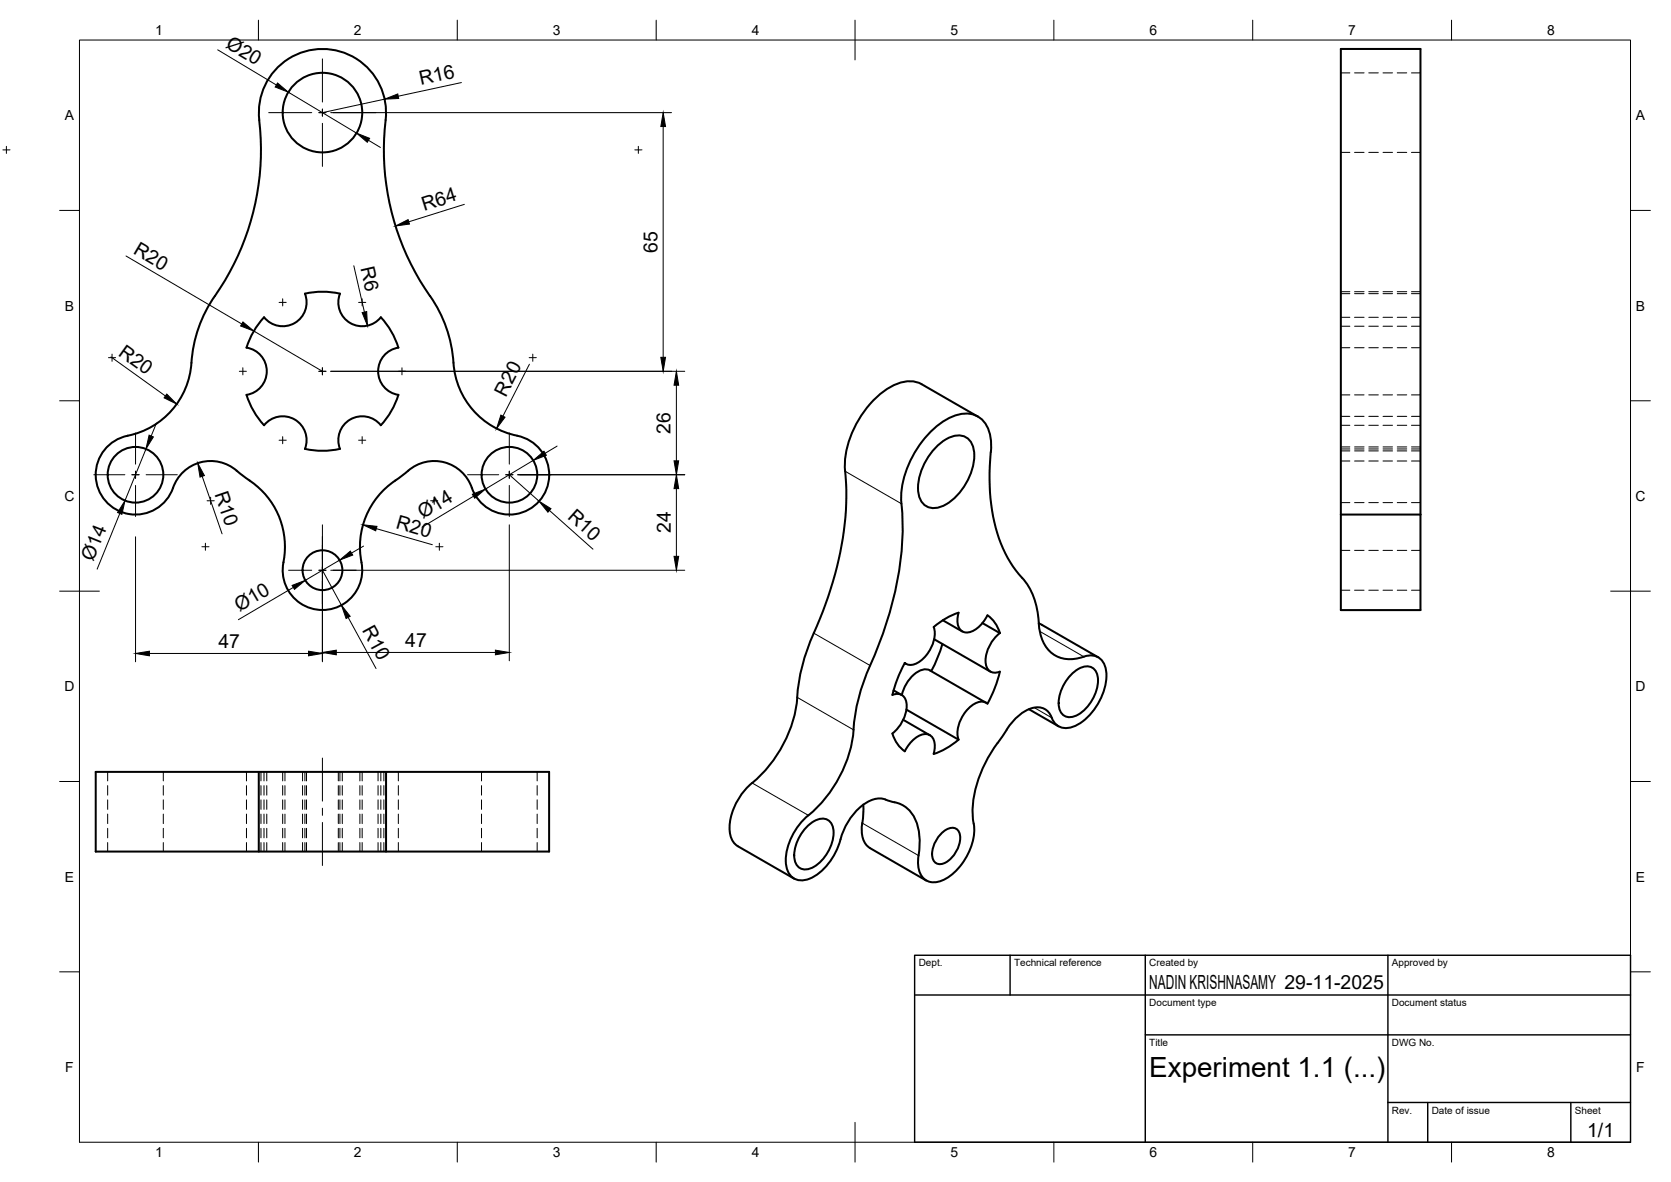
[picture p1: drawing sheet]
<svg xmlns="http://www.w3.org/2000/svg" width="420mm" height="297mm" viewBox="0 0 420 297" stroke-linecap="round" stroke-linejoin="round" font-family="sans-serif">
<!-- layer: Visible -->
<g fill="none" stroke="#000" stroke-width=".51">
<path d="M97 30.2a16 16 0 0 0-15.9-17.9 16 16 0 0 0-15.9 17.9 64.3 64.3 0 0 1-11.9 45.3 33 33 0 0 0-5.2 15.7M97 30.2a65.2 65.2 0 0 0 12.6 46.5 33 33 0 0 1 4.4 14.5M66.4 79.7a6 6 0 0 0 7.7 1.5 6 6 0 0 0 2.6-7.4 20 20 0 0 1 8.8 0 6 6 0 0 0 2.6 7.4 6 6 0 0 0 7.7-1.5 19.9 19.9 0 0 1 4.4 7.7 6 6 0 0 0-5.1 5.9 6 6 0 0 0 5.1 5.9 20.2 20.2 0 0 1-4.4 7.7 6 6 0 0 0-7.7-1.5 6 6 0 0 0-2.6 7.4 20 20 0 0 1-8.8 0 6 6 0 0 0-2.6-7.4 6 6 0 0 0-7.7 1.5 19.9 19.9 0 0 1-4.4-7.7 6 6 0 0 0 5.1-5.9 6 6 0 0 0-5.1-5.9 20.2 20.2 0 0 1 4.4-7.7zM48.1 91.2a20.2 20.2 0 0 1-17.2 18.6 10 10 0 0 0-3.5 16.9 10 10 0 0 0 16.5-5 10.1 10.1 0 0 1 16.5-2.7l.9 .7a20.6 20.6 0 0 1 9.8 22.7 10 10 0 0 0 10.5 10.9 10 10 0 0 0 9.3-12 20.4 20.4 0 0 1 9.9-21.6 13 13 0 0 1 8.1-3.8 10.3 10.3 0 0 1 10.2 7.8 10 10 0 0 0 16.9 1.7 10 10 0 0 0-5.9-15.9 20 20 0 0 1-16.1-18.3M212.5 118.4a78.4 78.4 0 0 1-6.3 37 57.4 57.4 0 0 0-5.5 17.5 32.5 32.5 0 0 1-12.3 24.5 15.1 15.1 0 0 0-4.8 12.1 4.5 4.5 0 0 0 1.9 3.1l14.2 8.2M235.1 112.6a8.4 8.4 0 0 1 6.7-3.1 4 4 0 0 1 3.1 3.8 15 15 0 0 1-8 13.9 4 4 0 0 1-6-3.4 15 15 0 0 1 4.2-11.2zM245.9 104.7l-14.2-8.2a7.9 7.9 0 0 0-7.7 .7 24.8 24.8 0 0 0-11.6 20.1l.1 1.1M249.1 113.6a47.9 47.9 0 0 0 3.7 25.5 35.1 35.1 0 0 0 5.5 7.7 21.4 21.4 0 0 1 3 11.2 8.1 8.1 0 0 0 6.3 7.5 11.5 11.5 0 0 0 5.9-.7 3.9 3.9 0 0 1 4.7 4 15.1 15.1 0 0 1-8 13.7 3.9 3.9 0 0 1-5.8-2.1 3.9 3.9 0 0 0-5.6-2.2 14.7 14.7 0 0 0-6.6 6.6l-1.3 1.9M249.2 113.6a9.4 9.4 0 0 0-2.6-8.5 7.1 7.1 0 0 0-7.7-.2 24.5 24.5 0 0 0-12.3 20.5l.1 1.2M226.7 126.6a79.5 79.5 0 0 1-7 38.5 49.6 49.6 0 0 0-5.2 19.7 32.5 32.5 0 0 1-11.2 20.1M337.1 129.3v-117h20.1v117M337.1 129.3v24h20.1v-24"/>
<path d="M337.1 129.3h20.1M237.1 155.9l4.9 2.8M247 156.6l4.4 2.5M261.2 156.7l.8 .3M262 157l14.1 8.2M227.5 166.6l.3 .2M227.9 178.3l13.1 7.6M233.8 168.5l14.1 8.1M233.8 168.5a4.1 4.1 0 0 0-4.6 1.5l-1.7 2.5-.7 2.2-2.1-1.2M234.9 160.6l14.1 8.2M237 161.8l-1.4 3.8-1.4 3.1M251.4 168.8a2.5 2.5 0 0 1-2.7-.3 2.5 2.5 0 0 1-.9-2.5 9.5 9.5 0 0 1 3.6-6.9 8.2 8.2 0 0 0-3.1-4.5 7.5 7.5 0 0 1-4.8 4.3 2.49 2.49 0 0 1-2.8-3l.3-1.9a18.8 18.8 0 0 0-6.2 3.6 8.3 8.3 0 0 1-3.3 8.5 3.2 3.2 0 0 1-4 .5 33.2 33.2 0 0 0-3.1 8.1 2.49 2.49 0 0 1 2.7 .2 2.49 2.49 0 0 1 .9 2.5 9.5 9.5 0 0 1-3.6 6.9"/>
<path d="M251.4 168.8a31.3 31.3 0 0 1-3.1 8 3.2 3.2 0 0 0-4 .6 9 9 0 0 0-3.5 7.8l.2 .7M258.7 178.2l7.4 4.3M269.6 169.3a4.8 4.8 0 0 1 4.7-1.7 3.8 3.8 0 0 1 1.7 4.4 10.6 10.6 0 0 1-5.8 8 2.77 2.77 0 0 1-3.9-2.3 10.3 10.3 0 0 1 3.3-8.4zM24.1 194h114v20h-114zM65.1 194v20M97.1 194v20M224.4 184.4a8.2 8.2 0 0 0 3.1 4.4M227.1 180.9l6.7 3.9M241 185.9a18.2 18.2 0 0 1-6.2 3.6 4.3 4.3 0 0 0-.7-4.6 3.4 3.4 0 0 0-4.4 1l-1.2 1.3-1 1.6M250.8 186.7a29.1 29.1 0 0 0-6.2 19.1 14.5 14.5 0 0 1-5.1 13.8 6.3 6.3 0 0 1-6.3 1.8 4.9 4.9 0 0 1-2.4-5.3 17.1 17.1 0 0 0-.9-10.7 7 7 0 0 0-5-3.8M203.1 207.6a4.8 4.8 0 0 1 4.7-1.7 3.8 3.8 0 0 1 1.7 4.3 10.6 10.6 0 0 1-5.7 8 2.77 2.77 0 0 1-4-2.3 10.3 10.3 0 0 1 3.3-8.3zM217.1 202.2v1.9a24.6 24.6 0 0 0-.2 6.2 4.3 4.3 0 0 0 1.9 2.8"/>
<path d="M218.8 213.1l14.1 8.2M224.9 201.6l-.4-.1a8.6 8.6 0 0 0-4.5-.7 13.6 13.6 0 0 0-8.1 8.4 18.6 18.6 0 0 1-5.9 10.1 6.5 6.5 0 0 1-6 1.6 4.7 4.7 0 0 1-2.4-4.6 15.8 15.8 0 0 1 5.7-11.4M236.7 209.5a3.3 3.3 0 0 1 3.7-1.2 3.3 3.3 0 0 1 .8 3.8 6.9 6.9 0 0 1-4.7 5.1 2.1 2.1 0 0 1-2.1-2.6l.5-2.3 .7-1.5z"/>
<circle cx="81.1" cy="28.3" r="10"/>
<circle cx="34.1" cy="119.3" r="7"/>
<circle cx="128.1" cy="119.3" r="7"/>
<circle cx="81.1" cy="143.3" r="5"/>
</g>
<!-- layer: Hidden -->
<g fill="none" stroke="#000" stroke-width=".25">
<path d="M337.1 18.3h2.3M340.6 18.3h2.4M344.2 18.3h2.4M347.7 18.3h2.4M351.3 18.3h2.4M354.9 18.3h2.3M337.1 38.3h2.3M340.6 38.3h2.4M344.2 38.3h2.4M347.7 38.3h2.4M351.3 38.3h2.4M354.9 38.3h2.3"/>
<path d="M337.1 73.8h2.3M337.1 79.7h2.3M337.1 73.3h2.3M340.6 73.8h2.4M340.6 79.7h2.4M340.6 73.3h2.4M344.2 73.8h2.4M344.2 79.7h2.4M344.2 73.3h2.4M347.7 73.8h2.4M347.7 79.7h2.4M347.7 73.3h2.4"/>
<path d="M351.3 73.8h2.4M351.3 79.7h2.4M351.3 73.3h2.4M354.9 73.8h2.3M354.9 79.7h2.3M354.9 73.3h2.3M337.1 87.4h2.3M337.1 99.2h2.3M337.1 82h2.3M340.6 87.4h2.4M340.6 99.2h2.4M340.6 82h2.4"/>
<path d="M344.2 87.4h2.4M344.2 99.2h2.4M344.2 82h2.4M347.7 87.4h2.4M347.7 99.2h2.4M347.7 82h2.4M351.3 87.4h2.4M351.3 99.2h2.4M351.3 82h2.4M354.9 87.4h2.3M354.9 99.2h2.3M354.9 82h2.3"/>
<path d="M337.1 106.9h2.3M337.1 112.8h2.3M337.1 112.3h2.3M337.1 104.6h2.3M337.1 113.3h2.3M337.1 115.9h2.3M340.6 106.9h2.4M340.6 112.8h2.4M340.6 112.3h2.4M340.6 104.6h2.4M340.6 113.3h2.4M340.6 115.9h2.4"/>
<path d="M344.2 106.9h2.4M344.2 112.8h2.4M344.2 112.3h2.4M344.2 104.6h2.4M344.2 113.3h2.4M344.2 115.9h2.4M347.7 106.9h2.4M347.7 112.8h2.4M347.7 112.3h2.4M347.7 104.6h2.4M347.7 113.3h2.4M347.7 115.9h2.4"/>
<path d="M351.3 106.9h2.4M351.3 112.8h2.4M351.3 112.3h2.4M351.3 104.6h2.4M351.3 113.3h2.4M351.3 115.9h2.4M354.9 106.9h2.3M354.9 112.8h2.3M354.9 112.3h2.3M354.9 104.6h2.3M354.9 113.3h2.3M354.9 115.9h2.3"/>
<path d="M337.1 138.3h2.3M337.1 126.3h2.3M340.6 138.3h2.4M340.6 126.3h2.4M344.2 138.3h2.4M344.2 126.3h2.4M347.7 138.3h2.4M347.7 126.3h2.4M351.3 138.3h2.4M351.3 126.3h2.4M354.9 138.3h2.3M354.9 126.3h2.3"/>
<path d="M337.1 148.3h2.3M340.6 148.3h2.4M344.2 148.3h2.4M347.7 148.3h2.4M351.3 148.3h2.4M354.9 148.3h2.3M27.1 194v2.2M27.1 197.4v2.4M41.1 194v2.2M41.1 197.4v2.4M62 194v2.2M62 197.4v2.4"/>
<path d="M65.6 194v2.2M65.6 197.4v2.4M66.4 194v2.2M66.4 197.4v2.4M67.1 194v2.2M67.1 197.4v2.4M71.1 194v2.2M71.1 197.4v2.4M71.6 194v2.2M71.6 197.4v2.4M76.1 194v2.2M76.1 197.4v2.4"/>
<path d="M76.7 194v2.2M76.7 197.4v2.4M77.1 194v2.2M77.1 197.4v2.4M85.1 194v2.2M85.1 197.4v2.4M85.5 194v2.2M85.5 197.4v2.4M86.1 194v2.2M86.1 197.4v2.4M90.5 194v2.2M90.5 197.4v2.4"/>
<path d="M91.1 194v2.2M91.1 197.4v2.4M95.1 194v2.2M95.1 197.4v2.4M95.8 194v2.2M95.8 197.4v2.4M96.5 194v2.2M96.5 197.4v2.4M100.2 194v2.2M100.2 197.4v2.4M121.1 194v2.2M121.1 197.4v2.4"/>
<path d="M135.1 194v2.2M135.1 197.4v2.4M27.1 201v2.4M27.1 204.6v2.4M27.1 208.2v2.4M27.1 211.7v2.3M41.1 201v2.4M41.1 204.6v2.4M41.1 208.2v2.4M41.1 211.7v2.3M62 201v2.4M62 204.6v2.4"/>
<path d="M62 208.2v2.4M62 211.7v2.3M65.6 201v2.4M65.6 204.6v2.4M65.6 208.2v2.4M65.6 211.7v2.3M66.4 201v2.4M66.4 204.6v2.4M66.4 208.2v2.4M66.4 211.7v2.3M67.1 201v2.4M67.1 204.6v2.4"/>
<path d="M67.1 208.2v2.4M67.1 211.7v2.3M71.1 201v2.4M71.1 204.6v2.4M71.1 208.2v2.4M71.1 211.7v2.3M71.6 201v2.4M71.6 204.6v2.4M71.6 208.2v2.4M71.6 211.7v2.3M76.1 201v2.4M76.1 204.6v2.4"/>
<path d="M76.1 208.2v2.4M76.1 211.7v2.3M76.7 201v2.4M76.7 204.6v2.4M76.7 208.2v2.4M76.7 211.7v2.3M77.1 201v2.4M77.1 204.6v2.4M77.1 208.2v2.4M77.1 211.7v2.3M85.1 201v2.4M85.1 204.6v2.4"/>
<path d="M85.1 208.2v2.4M85.1 211.7v2.3M85.5 201v2.4M85.5 204.6v2.4M85.5 208.2v2.4M85.5 211.7v2.3M86.1 201v2.4M86.1 204.6v2.4M86.1 208.2v2.4M86.1 211.7v2.3M90.5 201v2.4M90.5 204.6v2.4"/>
<path d="M90.5 208.2v2.4M90.5 211.7v2.3M91.1 201v2.4M91.1 204.6v2.4M91.1 208.2v2.4M91.1 211.7v2.3M95.1 201v2.4M95.1 204.6v2.4M95.1 208.2v2.4M95.1 211.7v2.3M95.8 201v2.4M95.8 204.6v2.4"/>
<path d="M95.8 208.2v2.4M95.8 211.7v2.3M96.5 201v2.4M96.5 204.6v2.4M96.5 208.2v2.4M96.5 211.7v2.3M100.2 201v2.4M100.2 204.6v2.4M100.2 208.2v2.4M100.2 211.7v2.3M121.1 201v2.4M121.1 204.6v2.4"/>
<path d="M121.1 208.2v2.4M121.1 211.7v2.3M135.1 201v2.4M135.1 204.6v2.4M135.1 208.2v2.4M135.1 211.7v2.3"/>
</g>
<!-- layer: Visible Narrow -->
<path d="M212.5 118.4l14.2 8.2M204.6 159.1l14.2 8.1M261.4 158.7l11.1 6.3M200.4 175.2l14.2 8.2M260.1 177.8l4.3 2.6M189.1 196.8l14.2 8.1M216.8 206.8l14.1 8.2" fill="none" stroke="#000" stroke-width=".25"/>
<!-- layer: BORDER -->
<g fill="none" stroke="#000" stroke-width=".25">
<path d="M20 10.1h390v276.9h-390zM65 5.1v5M115 5.1v5M165 5.1v5M215 5.1v10M265 5.1v5M315 5.1v5M365 5.1v5M15 52.9h5M410 52.9h5M15 100.7h5M410 100.7h5"/>
<path d="M15 148.6h10M405 148.6h10M15 196.4h5M410 196.4h5M15 244.2h5M410 244.2h5M65 287v5M115 287v5M165 287v5M215 282.1v9.9M265 287v5M315 287v5"/>
<path d="M365 287v5"/>
</g>
<!-- layer: TITLEBLOCK -->
<path d="M230 240.1h180v46.9h-180zM230 250h180M254 240.1v9.9M288 240.1v46.9M349 240.1v46.9M288 260.1h122M349 277.1h61M359 277.1v9.9M395 277.1v9.9" fill="none" stroke="#000" stroke-width=".36"/>
<!-- layer: Smart Centers -->
<g fill="none" stroke="#000" stroke-width=".25">
<path d="M81.1 14.8v10.8M.7 37.7h1.8M1.6 36.8v1.8M67.6 28.3h10.8M80.2 28.3h1.8M81.1 27.4v1.8M81.1 31v10.8M83.8 28.3h10.8M159.6 37.7h1.8M160.5 36.8v1.8M70.2 76h1.8M71.1 75.1v1.8"/>
<path d="M90.2 76h1.8M91.1 75.1v1.8M27.3 89.9h1.8M28.2 89v1.8M60.2 93.3h1.8M61.1 92.4v1.8M80.2 93.3h1.8M81.1 92.4v1.8M100.2 93.3h1.8M101.1 92.4v1.8M133.1 89.9h1.8M134 89v1.8"/>
<path d="M23.6 119.3h7.8M33.2 119.3h1.8M34.1 108.8v7.8M34.1 118.4v1.8M36.7 119.3h7.9M70.2 110.6h1.8M71.1 109.7v1.8M90.2 110.6h1.8M91.1 109.7v1.8M117.6 119.3h7.8M127.2 119.3h1.8M128.1 108.8v7.8"/>
<path d="M128.1 118.4v1.8M130.7 119.3h7.9M34.1 122v7.8M50.8 137.4h1.8M51.6 136.5v1.8M52.1 125.8h1.8M53 125v1.8M81.1 134.8v5.8M108.3 125.8h1.8M109.2 125v1.8M109.6 137.4h1.8M110.5 136.5v1.8"/>
<path d="M128.1 122v7.8M72.6 143.3h5.8M80.2 143.3h1.8M81.1 142.4v1.8M81.1 146v5.8M83.8 143.3h5.8M81.1 190.5v10.8M81.1 203.1v1.8M81.1 206.7v10.8"/>
</g>
<!-- layer: FD_Dimensions -->
<g fill="none" stroke="#000" stroke-width=".25">
<path d="M54.7 12.5l14.8 8.9M72.5 23.2l17.1 10.3M83.2 28.3h85.6M92.6 35.2l3.1 1.8M96.7 24.9l-15.6 3.4M116 20.8l-15.9 3.4M166.8 31.8v58M116.8 51.4l-14 4.3M31.7 64.3l29.1 17.1M89 66.8l2.6 11.6M27.9 89.7l13.7 9.8M63.8 83.2l17.3 10.1"/>
<path d="M83.2 93.3h89M133.1 91.5l-6.7 13.1M170.1 96.8v19M36.7 112.8l-5.3 13M39.3 106.3l-1.3 3.3M50.8 119.7l5 14.5M128.1 119.3l7.4 6.6M130.2 119.3h42M134.1 115.7l-12 7.2M140.1 112.1l-3 1.8M30.1 129l-5.7 14M34.1 134.9v31.4"/>
<path d="M81.1 131.9v34.4M91.4 137.2l-3 1.8M94.6 132.8l14.1 4.1M119.1 124.7l-13 7.8M128.1 131.9v34.2M138.2 128.3l10.9 9.7M170.1 122.8v17M73.7 147.6l-13.8 8.1M81.1 143.3l4.8 8.8M83.2 143.3h89M85.4 140.8l-8.6 5M87.5 155.2l7.1 12.8"/>
<path d="M37.6 164.2h40M84.6 164h40"/>
</g>
<g fill="#000" stroke="#000" stroke-width=".25">
<path d="M69.8 20.9l2.7 2.3-3.3-1.3zM89.6 33.5l3.3 1.3-.5 1zM96.7 24.9l3.3-1.3 .2 1.2zM166.8 28.3l.5 3.5h-1.1zM99.4 56.8l3.2-1.6 .4 1.1zM91.1 78.6l1.1-.3 .2 3.5zM41.9 99l2.5 2.5-3.1-1.5zM61.1 80.9l2.7 2.3-3.3-1.3zM166.2 89.8h1.1l-.5 3.5zM170.1 93.3l.5 3.5h-1.1zM37.5 109.4l1.1 .4-1.9 3zM49.7 116.4l1.7 3.1-1.1 .4z"/>
<path d="M125.9 104.3l1.1 .5-2.1 2.9zM134.1 115.7l2.7-2.3 .6 1zM169.5 115.8h1.1l-.5 3.5zM31.4 125.8l-.8 3.5-1-.5zM85.4 140.8l2.7-2.3 .6 1zM91.2 131.9l3.6 .4-.3 1.1zM118.8 124.2l3.3-1.3-2.7 2.3zM135.5 125.9l3 1.9-.7 .9zM170.1 119.3l.5 3.5h-1.1zM169.5 139.8h1.1l-.5 3.5zM73.4 147.1l3.4-1.3-2.8 2.3zM85.9 152.1l2.2 2.8-1.1 .5z"/>
<path d="M34.1 164.2l3.5-.6v1.2zM77.6 163.6l3.5 .6-3.5 .6zM81.1 164l3.5-.6v1.2zM124.6 163.4l3.5 .6-3.5 .6z"/>
</g>
<text font-size="7" x="289" y="270.6">Experiment 1.1 (...)</text>
<g font-size="4.9">
<text x="56.6" y="11.8" transform="rotate(31 56.6 11.8)">Ø20</text>
<text x="105.8" y="21.5" transform="rotate(-12 105.8 21.5)">R16</text>
<text x="106.7" y="53" transform="rotate(-17 106.7 53)">R64</text>
<text x="33.3" y="63.6" transform="rotate(30 33.3 63.6)">R20</text>
<text x="165.3" y="63.5" transform="rotate(-90 165.3 63.5)">65</text>
<text x="90.6" y="67.4" transform="rotate(77 90.6 67.4)">R6</text>
<text x="29.6" y="89.1" transform="rotate(36 29.6 89.1)">R20</text>
<text x="127.2" y="99.9" transform="rotate(-63 127.2 99.9)">R20</text>
<text x="168.6" y="109" transform="rotate(-90 168.6 109)">26</text>
<text x="53.9" y="124.1" transform="rotate(71 53.9 124.1)">R10</text>
<text x="106.3" y="130.5" transform="rotate(-31 106.3 130.5)">Ø14</text>
<text x="142.5" y="130.2" transform="rotate(42 142.5 130.2)">R10</text>
<text x="99.4" y="132.7" transform="rotate(16 99.4 132.7)">R20</text>
<text x="168.7" y="134" transform="rotate(-90 168.7 134)">24</text>
<text x="23.5" y="141.3" transform="rotate(-68 23.5 141.3)">Ø14</text>
<text x="60.2" y="153.8" transform="rotate(-30 60.2 153.8)">Ø10</text>
<text x="91" y="158.4" transform="rotate(61 91 158.4)">R10</text>
<text x="54.9" y="162.8">47</text>
<text x="101.9" y="162.6">47</text>
<text x="289" y="248.5">NADIN KRISHNASAMY 29-11-2025</text>
<text x="399.1" y="285.7">1/1</text>
</g>
<g font-size="3.5">
<text x="39" y="8.8">1</text>
<text x="89" y="8.8">2</text>
<text x="139" y="8.8">3</text>
<text x="189" y="8.8">4</text>
<text x="239" y="8.8">5</text>
<text x="289" y="8.8">6</text>
<text x="339" y="8.8">7</text>
<text x="389" y="8.8">8</text>
<text x="16.3" y="30.2">A</text>
<text x="411.3" y="30.2">A</text>
<text x="16.3" y="78">B</text>
<text x="411.3" y="78">B</text>
<text x="16.2" y="125.9">C</text>
<text x="411.2" y="125.9">C</text>
<text x="16.2" y="173.7">D</text>
<text x="411.2" y="173.7">D</text>
<text x="16.3" y="221.6">E</text>
<text x="411.3" y="221.6">E</text>
<text x="16.4" y="269.4">F</text>
<text x="411.4" y="269.4">F</text>
<text x="39" y="290.8">1</text>
<text x="89" y="290.8">2</text>
<text x="139" y="290.8">3</text>
<text x="189" y="290.8">4</text>
<text x="239" y="290.8">5</text>
<text x="289" y="290.8">6</text>
<text x="339" y="290.8">7</text>
<text x="389" y="290.8">8</text>
</g>
<g font-size="2.5">
<text x="231" y="242.9">Dept.</text>
<text x="255" y="242.9">Technical reference</text>
<text x="289" y="242.9">Created by</text>
<text x="350" y="242.9">Approved by</text>
<text x="289" y="252.8">Document type</text>
<text x="350" y="252.8">Document status</text>
<text x="289" y="262.9">Title</text>
<text x="350" y="262.9">DWG No.</text>
<text x="350" y="279.9">Rev.</text>
<text x="360" y="279.9">Date of issue</text>
<text x="396" y="279.9">Sheet</text>
</g>
</svg>
